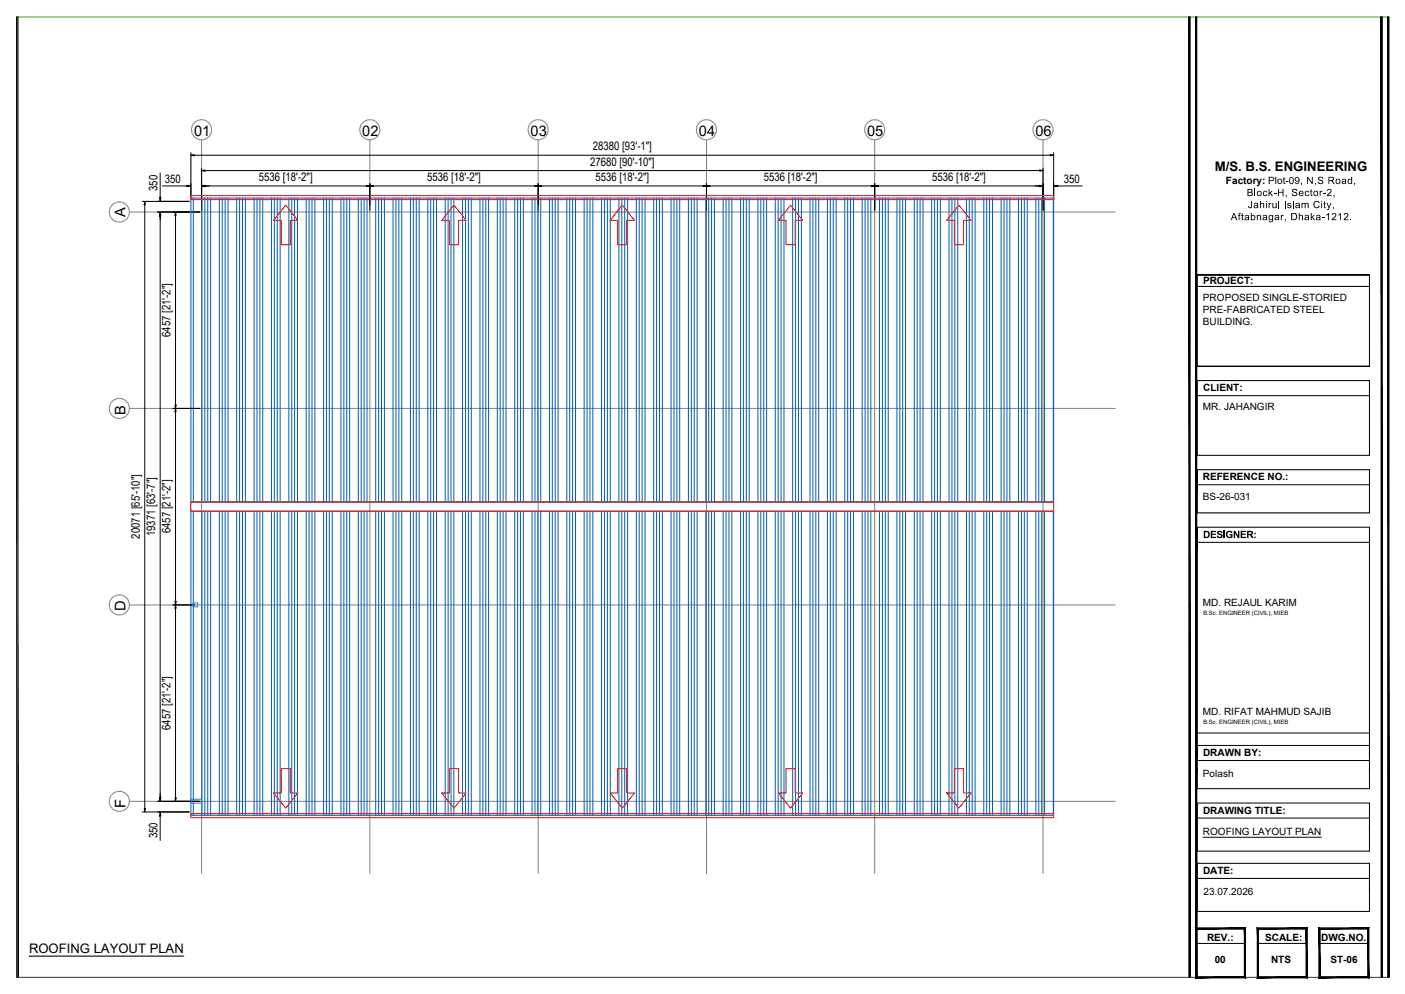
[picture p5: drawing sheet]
<svg xmlns="http://www.w3.org/2000/svg" width="420mm" height="297mm" viewBox="0 0 420 297" stroke-linecap="round" stroke-linejoin="round" font-family="sans-serif">
<!-- layer: gr-line -->
<g fill="none" stroke="#808080" stroke-width=".3">
<path d="M57.3 38.3v.5M57.3 39.3l.1 .5M57.6 37.3l-.2 .5M58.2 36.6l-.3 .3M59.1 36l-.5 .3M60 35.8l-.5 .1M60.5 35.8l.5 .1M61.5 36l.4 .2M62.3 36.6l.3 .3M62.9 37.3l.2 .5M63.2 39.3l-.1 .4M63.2 38.3l.1 .5"/>
<path d="M107.6 38.3v.5M107.6 39.3l.2 .5M108 37.3l-.2 .5M108.6 36.6l-.4 .3M109.4 36l-.5 .3M110.3 35.8l-.4 .1M110.8 35.8l.5 .1M111.8 36l.4 .2M112.6 36.6l.4 .3M113.2 37.3l.2 .5M113.6 39.3l-.1 .4M113.6 38.3v.5"/>
<path d="M158 38.3l-.1 .5M158 39.3l.1 .5M158.3 37.3l-.2 .5M158.9 36.6l-.3 .3M159.7 36l-.4 .3M160.7 35.8l-.5 .1M161.2 35.8l.5 .1M162.1 36l.5 .2M163 36.6l.3 .3M163.6 37.3l.2 .5M163.9 39.3l-.1 .4M163.9 38.3v.5"/>
<path d="M208.3 38.3v.5M208.3 39.3l.1 .5M208.6 37.3l-.2 .5M209.2 36.6l-.3 .3M210 36l-.4 .3M211 35.8l-.5 .1M211.5 35.8l.5 .1M212.4 36l.5 .2M213.3 36.6l.3 .3M213.9 37.3l.2 .5M214.2 39.3l-.1 .4M214.2 38.3l.1 .5"/>
<path d="M258.6 38.3v.5M258.6 39.3l.1 .5M258.9 37.3l-.2 .5M259.5 36.6l-.3 .3M260.4 36l-.5 .3M261.3 35.8l-.5 .1M261.8 35.8l.5 .1M262.8 36l.4 .2M263.6 36.6l.3 .3M264.2 37.3l.2 .5M264.5 39.3l-.1 .4M264.5 38.3l.1 .5"/>
<path d="M308.9 38.3v.5M308.9 39.3l.2 .5M309.3 37.3l-.2 .5M309.9 36.6l-.4 .3M310.7 36l-.4 .3M311.7 35.8l-.5 .1M312.2 35.8l.5 .1M313.1 36l.5 .2M313.9 36.6l.4 .3M314.6 37.3l.1 .5M314.9 39.3l-.1 .4M314.9 38.3v.5"/>
<path d="M57.6 40.2l.3 .4M58.3 41l.3 .3M59.1 41.5l.4 .2M60 41.8h.5M60.3 41.8v219.2M61.5 41.5l-.5 .2M62.3 41l-.4 .3M62.9 40.2l-.2 .4M108 40.2l.2 .4M108.6 41l.4 .3M109.4 41.5l.5 .2M110.4 41.8h.5"/>
<path d="M110.6 41.8v219.2M111.8 41.5l-.4 .2M112.6 41l-.3 .3M113.2 40.2l-.2 .4M158.3 40.2l.3 .4M158.9 41l.4 .3M159.7 41.5l.5 .2M160.7 41.8h.5M160.9 41.8v219.2M162.2 41.5l-.5 .2M163 41l-.4 .3M163.6 40.2l-.3 .4"/>
<path d="M208.6 40.2l.3 .4M209.2 41l.4 .3M210.1 41.5l.4 .2M211 41.8h.5M211.3 41.8v219.2M212.5 41.5l-.5 .2M213.3 41l-.4 .3M213.9 40.2l-.3 .4M259 40.2l.2 .4M259.6 41l.3 .3M260.4 41.5l.5 .2M261.3 41.8h.6"/>
<path d="M261.6 41.8v219.2M262.8 41.5l-.5 .2M263.6 41l-.4 .3M264.2 40.2l-.2 .4M309.3 40.2l.2 .4M309.9 41l.4 .3M310.7 41.5l.5 .2M311.7 41.8h.5M311.9 41.8v219.2M313.1 41.5l-.4 .2M314 41l-.4 .3M314.6 40.2l-.3 .4"/>
<path d="M32.7 63.9l.2 .5M32.7 62.9v.5M33 64.8l.3 .4M33 61.9l-.1 .5M33.7 65.6l.4 .3M33.7 61.2l-.4 .3M34.5 60.6l-.5 .2M34.5 66.1l.5 .2M35.4 60.4h-.5M35.5 66.3h.4M35.9 60.4h.5M36.9 60.6l.4 .2"/>
<path d="M36.9 66.1l-.5 .2M37.7 61.1l.4 .4M37.7 65.6l-.4 .3M38.3 64.8l-.2 .4M38.3 61.9l.2 .5M38.7 63.8l-.2 .5M38.7 62.9v.5h294.8M33.7 119.9l-.4 .3M34.5 119.3l-.5 .3M35.4 119.1l-.5 .1M35.9 119.1l.5 .1M36.9 119.3l.4 .2"/>
<path d="M37.7 119.9l.4 .3M32.7 121.6v.5M32.7 122.6l.2 .4M33 120.6l-.1 .5M33 123.5l.3 .4M33.7 124.3l.4 .3M34.5 124.8l.5 .2M35.5 125.1h.4M36.9 124.8l-.5 .2M37.7 124.3l-.4 .3M38.3 123.5l-.2 .4M38.3 120.6l.2 .5"/>
<path d="M38.7 122.5l-.2 .5M38.7 121.6v.5h294.8M33 179.3l-.1 .5M33.7 178.5l-.4 .4M34.5 178l-.5 .3M35.4 177.8h-.5M35.9 177.8h.5M36.9 178l.4 .3M37.7 178.5l.4 .4M38.3 179.3l.2 .5M32.7 180.3v.5M32.7 181.3l.2 .4"/>
<path d="M33 182.2l.3 .4M33.7 183l.4 .3M34.5 183.5l.5 .2M35.5 183.8h.4M36.9 183.5l-.5 .2M37.7 183l-.4 .3M38.3 182.2l-.2 .4M38.7 181.2l-.2 .5M38.7 180.3v.5h294.8M32.7 239v.5M32.7 240l.2 .4M33 238l-.1 .5"/>
<path d="M33.7 237.3l-.4 .3M34.5 236.7l-.5 .2M35.4 236.5h-.5M35.9 236.5h.5M36.9 236.7l.4 .2M37.7 237.2l.4 .4M38.3 238l.2 .5M38.7 239.9l-.2 .5M38.7 239v.5h294.8M33 240.9l.3 .4M33.7 241.7l.4 .3M34.5 242.2l.5 .2"/>
<path d="M35.5 242.5h.4M36.9 242.2l-.5 .2M37.7 241.7l-.4 .3M38.3 240.9l-.2 .4"/>
</g>
<!-- layer: DIM -->
<g fill="none" stroke="#000" stroke-width=".3">
<path d="M47.9 51.7v7.3M48.6 55.6h7.3M57.1 45.6v14.1M58.1 46.4h256M60.3 50.2v12.7M61.3 55.6h48.3M61.3 51h249.6M110.6 54.8v8.1M111.6 55.6h48.3M160.9 54.8v8.1M161.9 55.6h48.3M211.3 54.8v8.1"/>
<path d="M212.3 55.6h48.3M261.6 54.8v8.1M262.6 55.6h48.3M311.9 50.2v12.7M315.1 45.6v14.1M316.3 55.6h7.3M42.5 60.2h14.1M43.3 61.2v180.4M47.1 63.4h12.7M47.9 64.4v174.1M52.5 64.4v56.7M51.7 122.1h8.1"/>
<path d="M52.5 123.1v56.7M51.7 180.8h6.5M52.5 181.8v56.7M47.1 239.5h12.7M42.5 242.6h14.1M47.9 243.8v7.4"/>
</g>
<!-- layer: 0 -->
<g fill="none" stroke="#000" stroke-width=".3">
<path d="M47.7 59h.4l-.2 1.2zM55.9 55.4l1.2 .2-1.2 .2zM57.1 46.4l1-.2v.4zM60.3 55.6l1-.2v.3zM60.3 51l1-.2v.3zM60.3 55.6l1.2-.2v.4zM109.6 55.4l1 .2-1 .1zM110.6 55.6l1-.2v.3zM159.9 55.4l1 .2-1 .1zM160.9 55.6l1-.2v.3zM210.2 55.4l1.1 .2-1.1 .1zM211.3 55.6l1-.2v.3z"/>
<path d="M260.6 55.4l1 .2-1 .1zM261.6 55.6l1-.2v.3zM310.7 55.4l1.2 .2-1.2 .2zM310.9 55.4l1 .2-1 .1zM310.9 50.8l1 .2-1 .1zM314.1 46.2l1 .2-1 .2zM315.1 55.6l1.2-.2v.4zM43.3 60.2l.2 1h-.4zM47.9 63.4l.1 1h-.3zM47.9 63.4l.2 1.2h-.4zM52.5 63.4l.2 1h-.4zM52.3 121.1h.4l-.2 1z"/>
<path d="M52.5 122.1l.2 1h-.4zM52.3 179.8h.4l-.2 1zM52.5 180.8l.2 1h-.4zM47.7 238.3h.4l-.2 1.2zM47.7 238.5h.3l-.1 1zM52.3 238.5h.4l-.2 1zM43.1 241.6h.4l-.2 1zM47.9 242.6l.2 1.2h-.4z"/>
</g>
<!-- layer: gr-line -->
<g fill="#808080" stroke="#808080" stroke-width=".3">
<circle cx="63.2" cy="38" r=".06"/>
<circle cx="62.8" cy="37.1" r=".06"/>
<circle cx="62.1" cy="36.4" r=".06"/>
<circle cx="61.2" cy="35.9" r=".06"/>
<circle cx="60.3" cy="35.8" r=".06"/>
<circle cx="59.3" cy="35.9" r=".06"/>
<circle cx="58.4" cy="36.4" r=".06"/>
<circle cx="57.8" cy="37.1" r=".06"/>
<circle cx="57.4" cy="38" r=".06"/>
<circle cx="57.3" cy="39" r=".06"/>
<circle cx="57.5" cy="40" r=".06"/>
<circle cx="58.1" cy="40.8" r=".06"/>
<circle cx="58.9" cy="41.4" r=".06"/>
<circle cx="59.8" cy="41.7" r=".06"/>
<circle cx="60.8" cy="41.7" r=".06"/>
<circle cx="61.7" cy="41.4" r=".06"/>
<circle cx="62.5" cy="40.8" r=".06"/>
<circle cx="63" cy="39.9" r=".06"/>
<circle cx="63.3" cy="39" r=".06"/>
<circle cx="113.5" cy="38" r=".06"/>
<circle cx="113.1" cy="37.1" r=".06"/>
<circle cx="112.4" cy="36.4" r=".06"/>
<circle cx="111.6" cy="35.9" r=".06"/>
<circle cx="110.6" cy="35.8" r=".06"/>
<circle cx="109.6" cy="35.9" r=".06"/>
<circle cx="108.8" cy="36.4" r=".06"/>
<circle cx="108.1" cy="37.1" r=".06"/>
<circle cx="107.7" cy="38" r=".06"/>
<circle cx="107.6" cy="39" r=".06"/>
<circle cx="107.9" cy="40" r=".06"/>
<circle cx="108.4" cy="40.8" r=".06"/>
<circle cx="109.2" cy="41.4" r=".06"/>
<circle cx="110.1" cy="41.7" r=".06"/>
<circle cx="111.1" cy="41.7" r=".06"/>
<circle cx="112" cy="41.4" r=".06"/>
<circle cx="112.8" cy="40.8" r=".06"/>
<circle cx="113.3" cy="39.9" r=".06"/>
<circle cx="113.6" cy="39" r=".06"/>
<circle cx="163.8" cy="38" r=".06"/>
<circle cx="163.4" cy="37.1" r=".06"/>
<circle cx="162.8" cy="36.4" r=".06"/>
<circle cx="161.9" cy="35.9" r=".06"/>
<circle cx="160.9" cy="35.8" r=".06"/>
<circle cx="160" cy="35.9" r=".06"/>
<circle cx="159.1" cy="36.4" r=".06"/>
<circle cx="158.4" cy="37.1" r=".06"/>
<circle cx="158" cy="38" r=".06"/>
<circle cx="157.9" cy="39" r=".06"/>
<circle cx="158.2" cy="40" r=".06"/>
<circle cx="158.7" cy="40.8" r=".06"/>
<circle cx="159.5" cy="41.4" r=".06"/>
<circle cx="160.4" cy="41.7" r=".06"/>
<circle cx="161.4" cy="41.7" r=".06"/>
<circle cx="162.4" cy="41.4" r=".06"/>
<circle cx="163.2" cy="40.8" r=".06"/>
<circle cx="163.7" cy="39.9" r=".06"/>
<circle cx="163.9" cy="39" r=".06"/>
<circle cx="214.2" cy="38" r=".06"/>
<circle cx="213.8" cy="37.1" r=".06"/>
<circle cx="213.1" cy="36.4" r=".06"/>
<circle cx="212.2" cy="35.9" r=".06"/>
<circle cx="211.2" cy="35.8" r=".06"/>
<circle cx="210.3" cy="35.9" r=".06"/>
<circle cx="209.4" cy="36.4" r=".06"/>
<circle cx="208.7" cy="37.1" r=".06"/>
<circle cx="208.3" cy="38" r=".06"/>
<circle cx="208.3" cy="39" r=".06"/>
<circle cx="208.5" cy="40" r=".06"/>
<circle cx="209.1" cy="40.8" r=".06"/>
<circle cx="209.8" cy="41.4" r=".06"/>
<circle cx="210.8" cy="41.7" r=".06"/>
<circle cx="211.8" cy="41.7" r=".06"/>
<circle cx="212.7" cy="41.4" r=".06"/>
<circle cx="213.5" cy="40.8" r=".06"/>
<circle cx="214" cy="39.9" r=".06"/>
<circle cx="214.2" cy="39" r=".06"/>
<circle cx="264.5" cy="38" r=".06"/>
<circle cx="264.1" cy="37.1" r=".06"/>
<circle cx="263.4" cy="36.4" r=".06"/>
<circle cx="262.5" cy="35.9" r=".06"/>
<circle cx="261.6" cy="35.8" r=".06"/>
<circle cx="260.6" cy="35.9" r=".06"/>
<circle cx="259.7" cy="36.4" r=".06"/>
<circle cx="259.1" cy="37.1" r=".06"/>
<circle cx="258.7" cy="38" r=".06"/>
<circle cx="258.6" cy="39" r=".06"/>
<circle cx="258.8" cy="40" r=".06"/>
<circle cx="259.4" cy="40.8" r=".06"/>
<circle cx="260.2" cy="41.4" r=".06"/>
<circle cx="261.1" cy="41.7" r=".06"/>
<circle cx="262.1" cy="41.7" r=".06"/>
<circle cx="263" cy="41.4" r=".06"/>
<circle cx="263.8" cy="40.8" r=".06"/>
<circle cx="264.3" cy="39.9" r=".06"/>
<circle cx="264.6" cy="39" r=".06"/>
<circle cx="314.8" cy="38" r=".06"/>
<circle cx="314.4" cy="37.1" r=".06"/>
<circle cx="313.8" cy="36.4" r=".06"/>
<circle cx="312.9" cy="35.9" r=".06"/>
<circle cx="311.9" cy="35.8" r=".06"/>
<circle cx="310.9" cy="35.9" r=".06"/>
<circle cx="310.1" cy="36.4" r=".06"/>
<circle cx="309.4" cy="37.1" r=".06"/>
<circle cx="309" cy="38" r=".06"/>
<circle cx="308.9" cy="39" r=".06"/>
<circle cx="309.2" cy="40" r=".06"/>
<circle cx="309.7" cy="40.8" r=".06"/>
<circle cx="310.5" cy="41.4" r=".06"/>
<circle cx="311.4" cy="41.7" r=".06"/>
<circle cx="312.4" cy="41.7" r=".06"/>
<circle cx="313.3" cy="41.4" r=".06"/>
<circle cx="314.1" cy="40.8" r=".06"/>
<circle cx="314.7" cy="39.9" r=".06"/>
<circle cx="314.9" cy="39" r=".06"/>
<circle cx="38.6" cy="62.6" r=".06"/>
<circle cx="38.2" cy="61.7" r=".06"/>
<circle cx="37.5" cy="61" r=".06"/>
<circle cx="36.7" cy="60.5" r=".06"/>
<circle cx="35.7" cy="60.4" r=".06"/>
<circle cx="34.7" cy="60.5" r=".06"/>
<circle cx="33.8" cy="61" r=".06"/>
<circle cx="33.2" cy="61.7" r=".06"/>
<circle cx="32.8" cy="62.6" r=".06"/>
<circle cx="32.7" cy="63.6" r=".06"/>
<circle cx="33" cy="64.6" r=".06"/>
<circle cx="33.5" cy="65.4" r=".06"/>
<circle cx="34.3" cy="66" r=".06"/>
<circle cx="35.2" cy="66.3" r=".06"/>
<circle cx="36.2" cy="66.3" r=".06"/>
<circle cx="37.1" cy="66" r=".06"/>
<circle cx="37.9" cy="65.4" r=".06"/>
<circle cx="38.4" cy="64.5" r=".06"/>
<circle cx="38.7" cy="63.6" r=".06"/>
<circle cx="38.6" cy="121.3" r=".06"/>
<circle cx="38.2" cy="120.4" r=".06"/>
<circle cx="37.5" cy="119.7" r=".06"/>
<circle cx="36.7" cy="119.2" r=".06"/>
<circle cx="35.7" cy="119.1" r=".06"/>
<circle cx="34.7" cy="119.2" r=".06"/>
<circle cx="33.8" cy="119.7" r=".06"/>
<circle cx="33.2" cy="120.4" r=".06"/>
<circle cx="32.8" cy="121.3" r=".06"/>
<circle cx="32.7" cy="122.3" r=".06"/>
<circle cx="33" cy="123.3" r=".06"/>
<circle cx="33.5" cy="124.1" r=".06"/>
<circle cx="34.3" cy="124.7" r=".06"/>
<circle cx="35.2" cy="125" r=".06"/>
<circle cx="36.2" cy="125" r=".06"/>
<circle cx="37.1" cy="124.7" r=".06"/>
<circle cx="37.9" cy="124.1" r=".06"/>
<circle cx="38.4" cy="123.2" r=".06"/>
<circle cx="38.7" cy="122.3" r=".06"/>
<circle cx="38.6" cy="180" r=".06"/>
<circle cx="38.2" cy="179.1" r=".06"/>
<circle cx="37.5" cy="178.4" r=".06"/>
<circle cx="36.7" cy="177.9" r=".06"/>
<circle cx="35.7" cy="177.8" r=".06"/>
<circle cx="34.7" cy="177.9" r=".06"/>
<circle cx="33.8" cy="178.4" r=".06"/>
<circle cx="33.2" cy="179.1" r=".06"/>
<circle cx="32.8" cy="180" r=".06"/>
<circle cx="32.7" cy="181" r=".06"/>
<circle cx="33" cy="182" r=".06"/>
<circle cx="33.5" cy="182.8" r=".06"/>
<circle cx="34.3" cy="183.4" r=".06"/>
<circle cx="35.2" cy="183.7" r=".06"/>
<circle cx="36.2" cy="183.7" r=".06"/>
<circle cx="37.1" cy="183.4" r=".06"/>
<circle cx="37.9" cy="182.8" r=".06"/>
<circle cx="38.4" cy="182" r=".06"/>
<circle cx="38.7" cy="181" r=".06"/>
<circle cx="38.6" cy="238.7" r=".06"/>
<circle cx="38.2" cy="237.8" r=".06"/>
<circle cx="37.5" cy="237.1" r=".06"/>
<circle cx="36.7" cy="236.6" r=".06"/>
<circle cx="35.7" cy="236.5" r=".06"/>
<circle cx="34.7" cy="236.6" r=".06"/>
<circle cx="33.8" cy="237.1" r=".06"/>
<circle cx="33.2" cy="237.8" r=".06"/>
<circle cx="32.8" cy="238.7" r=".06"/>
<circle cx="32.7" cy="239.7" r=".06"/>
<circle cx="33" cy="240.7" r=".06"/>
<circle cx="33.5" cy="241.5" r=".06"/>
<circle cx="34.3" cy="242.1" r=".06"/>
<circle cx="35.2" cy="242.4" r=".06"/>
<circle cx="36.2" cy="242.4" r=".06"/>
<circle cx="37.1" cy="242.1" r=".06"/>
<circle cx="37.9" cy="241.5" r=".06"/>
<circle cx="38.4" cy="240.6" r=".06"/>
<circle cx="38.7" cy="239.7" r=".06"/>
</g>
<!-- layer: Sheeting -->
<g fill="none" stroke="#005cb8" stroke-width=".3">
<path d="M57.1 59.2h258v90.8h-258zM57.8 59.2v90.8M60.4 59.2v90.8M61.3 59.2v90.8M62.1 59.2v90.8M63 59.2v90.8M65.6 59.2v90.8M66.5 59.2v90.8M67.3 59.2v90.8M68.2 59.2v90.8M70.8 59.2v90.8M71.6 59.2v90.8"/>
<path d="M72.5 59.2v90.8M73.4 59.2v90.8M76 59.2v90.8M76.9 59.2v90.8M77.7 59.2v90.8M78.6 59.2v90.8M81.2 59.2v90.8M82 59.2v90.8M82.9 59.2v90.8M83.8 59.2v90.8M86.4 59.2v90.8M87.2 59.2v90.8"/>
<path d="M88.1 59.2v90.8M89 59.2v90.8M91.6 59.2v90.8M92.4 59.2v90.8M93.3 59.2v90.8M94.2 59.2v90.8M96.8 59.2v90.8M97.6 59.2v90.8M98.5 59.2v90.8M99.4 59.2v90.8M102 59.2v90.8M102.8 59.2v90.8"/>
<path d="M103.7 59.2v90.8M104.6 59.2v90.8M107.1 59.2v90.8M108 59.2v90.8M108.9 59.2v90.8M109.7 59.2v90.8M112.4 59.2v90.8M113.2 59.2v90.8M114.1 59.2v90.8M115 59.2v90.8M117.5 59.2v90.8M118.4 59.2v90.8"/>
<path d="M119.3 59.2v90.8M120.1 59.2v90.8M122.7 59.2v90.8M123.6 59.2v90.8M124.5 59.2v90.8M125.3 59.2v90.8M127.9 59.2v90.8M128.8 59.2v90.8M129.7 59.2v90.8M130.5 59.2v90.8M133.1 59.2v90.8M134 59.2v90.8"/>
<path d="M134.9 59.2v90.8M135.7 59.2v90.8M138.3 59.2v90.8M139.2 59.2v90.8M140.1 59.2v90.8M140.9 59.2v90.8M143.5 59.2v90.8M144.4 59.2v90.8M145.3 59.2v90.8M146.1 59.2v90.8M148.7 59.2v90.8M149.6 59.2v90.8"/>
<path d="M150.5 59.2v90.8M151.3 59.2v90.8M153.9 59.2v90.8M154.8 59.2v90.8M155.6 59.2v90.8M156.5 59.2v90.8M159.1 59.2v90.8M160 59.2v90.8M160.8 59.2v90.8M161.7 59.2v90.8M164.3 59.2v90.8M165.2 59.2v90.8"/>
<path d="M166 59.2v90.8M166.9 59.2v90.8M169.5 59.2v90.8M170.4 59.2v90.8M171.2 59.2v90.8M172.1 59.2v90.8M174.7 59.2v90.8M175.6 59.2v90.8M176.4 59.2v90.8M177.3 59.2v90.8M179.9 59.2v90.8M180.8 59.2v90.8"/>
<path d="M181.6 59.2v90.8M182.5 59.2v90.8M185.1 59.2v90.8M185.9 59.2v90.8M186.8 59.2v90.8M187.7 59.2v90.8M190.3 59.2v90.8M191.2 59.2v90.8M192 59.2v90.8M192.9 59.2v90.8M195.5 59.2v90.8M196.3 59.2v90.8"/>
<path d="M197.2 59.2v90.8M198.1 59.2v90.8M200.7 59.2v90.8M201.5 59.2v90.8M202.4 59.2v90.8M203.3 59.2v90.8M205.9 59.2v90.8M206.7 59.2v90.8M207.6 59.2v90.8M208.5 59.2v90.8M211.1 59.2v90.8M211.9 59.2v90.8"/>
<path d="M212.8 59.2v90.8M213.7 59.2v90.8M216.3 59.2v90.8M217.1 59.2v90.8M218 59.2v90.8M218.9 59.2v90.8M221.5 59.2v90.8M222.3 59.2v90.8M223.2 59.2v90.8M224 59.2v90.8M226.7 59.2v90.8M227.5 59.2v90.8"/>
<path d="M228.4 59.2v90.8M229.3 59.2v90.8M231.8 59.2v90.8M232.7 59.2v90.8M233.6 59.2v90.8M234.4 59.2v90.8M237 59.2v90.8M237.9 59.2v90.8M238.8 59.2v90.8M239.6 59.2v90.8M242.2 59.2v90.8M243.1 59.2v90.8"/>
<path d="M244 59.2v90.8M244.8 59.2v90.8M247.4 59.2v90.8M248.3 59.2v90.8M249.2 59.2v90.8M250 59.2v90.8M252.6 59.2v90.8M253.5 59.2v90.8M254.4 59.2v90.8M255.2 59.2v90.8M257.8 59.2v90.8M258.7 59.2v90.8"/>
<path d="M259.6 59.2v90.8M260.4 59.2v90.8M263 59.2v90.8M263.9 59.2v90.8M264.8 59.2v90.8M265.6 59.2v90.8M268.2 59.2v90.8M269.1 59.2v90.8M269.9 59.2v90.8M270.8 59.2v90.8M273.4 59.2v90.8M274.3 59.2v90.8"/>
<path d="M275.1 59.2v90.8M276 59.2v90.8M278.6 59.2v90.8M279.5 59.2v90.8M280.3 59.2v90.8M281.2 59.2v90.8M283.8 59.2v90.8M284.7 59.2v90.8M285.5 59.2v90.8M286.4 59.2v90.8M289 59.2v90.8M289.9 59.2v90.8"/>
<path d="M290.7 59.2v90.8M291.6 59.2v90.8M294.2 59.2v90.8M295.1 59.2v90.8M295.9 59.2v90.8M296.8 59.2v90.8M299.4 59.2v90.8M300.2 59.2v90.8M301.1 59.2v90.8M302 59.2v90.8M304.6 59.2v90.8M305.5 59.2v90.8"/>
<path d="M306.3 59.2v90.8M307.2 59.2v90.8M309.8 59.2v90.8M310.6 59.2v90.8M311.5 59.2v90.8M312.4 59.2v90.8M315 59.2v90.8M57.1 152.8h258v90.8h-258zM57.8 152.8v90.8M60.4 152.8v90.8M61.3 152.8v90.8M62.1 152.8v90.8"/>
<path d="M63 152.8v90.8M65.6 152.8v90.8M66.5 152.8v90.8M67.3 152.8v90.8M68.2 152.8v90.8M70.8 152.8v90.8M71.6 152.8v90.8M72.5 152.8v90.8M73.4 152.8v90.8M76 152.8v90.8M76.9 152.8v90.8M77.7 152.8v90.8"/>
<path d="M78.6 152.8v90.8M81.2 152.8v90.8M82 152.8v90.8M82.9 152.8v90.8M83.8 152.8v90.8M86.4 152.8v90.8M87.2 152.8v90.8M88.1 152.8v90.8M89 152.8v90.8M91.6 152.8v90.8M92.4 152.8v90.8M93.3 152.8v90.8"/>
<path d="M94.2 152.8v90.8M96.8 152.8v90.8M97.6 152.8v90.8M98.5 152.8v90.8M99.4 152.8v90.8M102 152.8v90.8M102.8 152.8v90.8M103.7 152.8v90.8M104.6 152.8v90.8M107.1 152.8v90.8M108 152.8v90.8M108.9 152.8v90.8"/>
<path d="M109.7 152.8v90.8M112.4 152.8v90.8M113.2 152.8v90.8M114.1 152.8v90.8M115 152.8v90.8M117.5 152.8v90.8M118.4 152.8v90.8M119.3 152.8v90.8M120.1 152.8v90.8M122.7 152.8v90.8M123.6 152.8v90.8M124.5 152.8v90.8"/>
<path d="M125.3 152.8v90.8M127.9 152.8v90.8M128.8 152.8v90.8M129.7 152.8v90.8M130.5 152.8v90.8M133.1 152.8v90.8M134 152.8v90.8M134.9 152.8v90.8M135.7 152.8v90.8M138.3 152.8v90.8M139.2 152.8v90.8M140.1 152.8v90.8"/>
<path d="M140.9 152.8v90.8M143.5 152.8v90.8M144.4 152.8v90.8M145.3 152.8v90.8M146.1 152.8v90.8M148.7 152.8v90.8M149.6 152.8v90.8M150.5 152.8v90.8M151.3 152.8v90.8M153.9 152.8v90.8M154.8 152.8v90.8M155.6 152.8v90.8"/>
<path d="M156.5 152.8v90.8M159.1 152.8v90.8M160 152.8v90.8M160.8 152.8v90.8M161.7 152.8v90.8M164.3 152.8v90.8M165.2 152.8v90.8M166 152.8v90.8M166.9 152.8v90.8M169.5 152.8v90.8M170.4 152.8v90.8M171.2 152.8v90.8"/>
<path d="M172.1 152.8v90.8M174.7 152.8v90.8M175.6 152.8v90.8M176.4 152.8v90.8M177.3 152.8v90.8M179.9 152.8v90.8M180.8 152.8v90.8M181.6 152.8v90.8M182.5 152.8v90.8M185.1 152.8v90.8M185.9 152.8v90.8M186.8 152.8v90.8"/>
<path d="M187.7 152.8v90.8M190.3 152.8v90.8M191.2 152.8v90.8M192 152.8v90.8M192.9 152.8v90.8M195.5 152.8v90.8M196.3 152.8v90.8M197.2 152.8v90.8M198.1 152.8v90.8M200.7 152.8v90.8M201.5 152.8v90.8M202.4 152.8v90.8"/>
<path d="M203.3 152.8v90.8M205.9 152.8v90.8M206.7 152.8v90.8M207.6 152.8v90.8M208.5 152.8v90.8M211.1 152.8v90.8M211.9 152.8v90.8M212.8 152.8v90.8M213.7 152.8v90.8M216.3 152.8v90.8M217.1 152.8v90.8M218 152.8v90.8"/>
<path d="M218.9 152.8v90.8M221.5 152.8v90.8M222.3 152.8v90.8M223.2 152.8v90.8M224 152.8v90.8M226.7 152.8v90.8M227.5 152.8v90.8M228.4 152.8v90.8M229.3 152.8v90.8M231.8 152.8v90.8M232.7 152.8v90.8M233.6 152.8v90.8"/>
<path d="M234.4 152.8v90.8M237 152.8v90.8M237.9 152.8v90.8M238.8 152.8v90.8M239.6 152.8v90.8M242.2 152.8v90.8M243.1 152.8v90.8M244 152.8v90.8M244.8 152.8v90.8M247.4 152.8v90.8M248.3 152.8v90.8M249.2 152.8v90.8"/>
<path d="M250 152.8v90.8M252.6 152.8v90.8M253.5 152.8v90.8M254.4 152.8v90.8M255.2 152.8v90.8M257.8 152.8v90.8M258.7 152.8v90.8M259.6 152.8v90.8M260.4 152.8v90.8M263 152.8v90.8M263.9 152.8v90.8M264.8 152.8v90.8"/>
<path d="M265.6 152.8v90.8M268.2 152.8v90.8M269.1 152.8v90.8M269.9 152.8v90.8M270.8 152.8v90.8M273.4 152.8v90.8M274.3 152.8v90.8M275.1 152.8v90.8M276 152.8v90.8M278.6 152.8v90.8M279.5 152.8v90.8M280.3 152.8v90.8"/>
<path d="M281.2 152.8v90.8M283.8 152.8v90.8M284.7 152.8v90.8M285.5 152.8v90.8M286.4 152.8v90.8M289 152.8v90.8M289.9 152.8v90.8M290.7 152.8v90.8M291.6 152.8v90.8M294.2 152.8v90.8M295.1 152.8v90.8M295.9 152.8v90.8"/>
<path d="M296.8 152.8v90.8M299.4 152.8v90.8M300.2 152.8v90.8M301.1 152.8v90.8M302 152.8v90.8M304.6 152.8v90.8M305.5 152.8v90.8M306.3 152.8v90.8M307.2 152.8v90.8M309.8 152.8v90.8M310.6 152.8v90.8M311.5 152.8v90.8"/>
<path d="M312.4 152.8v90.8M315 152.8v90.8"/>
</g>
<!-- layer: Trim -->
<path d="M57.1 58.5h258v1.2h-258zM57.1 150h258v2.8h-258zM57.1 243.2h258v1.2h-258z" fill="none" stroke="#f00" stroke-width=".3"/>
<!-- layer: Roof Sloping -->
<path d="M85.4 61.3l3.7 4.6h-2.3v7.2h-2.7v-7.2h-2.3zM135.8 61.3l3.6 4.6h-2.3v7.2h-2.7v-7.2h-2.3zM186.1 61.3l3.6 4.6h-2.2v7.2h-2.8v-7.2h-2.2zM236.4 61.3l3.7 4.6h-2.3v7.2h-2.7v-7.2h-2.3zM286.7 61.3l3.7 4.6h-2.3v7.2h-2.7v-7.2h-2.3zM84.1 229.7h2.7v7.3h2.3l-3.7 4.5-3.6-4.5h2.3zM134.4 229.7h2.7v7.3h2.3l-3.6 4.5-3.7-4.5h2.3zM184.7 229.7h2.8v7.3h2.2l-3.6 4.5-3.6-4.5h2.2zM235.1 229.7h2.7v7.3h2.3l-3.7 4.5-3.6-4.5h2.3zM285.4 229.7h2.7v7.3h2.3l-3.7 4.5-3.6-4.5h2.3z" fill="none" stroke="#f00" stroke-width=".3"/>
<!-- layer: Purlin Cleat -->
<path d="M57.7 180.2h1.4v1.1h-1.4zM57.2 238.8h3v1.2h-3z" fill="none" stroke="#0cc" stroke-width=".3"/>
<!-- layer: Template -->
<g fill="#000" stroke="#000" stroke-width=".3">
<path d="M5 5.1v286.9h.4zM5 5.1h.4v286.9z"/>
<path d="M355.5 5.1v286.9h.4zM355.5 5.1h.4v286.9z"/>
<path d="M357.5 5.1v286.9h.4zM357.5 5.1h.4v286.9z"/>
<path d="M357.9 291.9l-.4 .3 14.6-.3zM357.5 292.2l14.6-.3 .4 .3zM372.1 277.7v14.2l.4 .3zM372.1 277.7l.4-.4v14.9zM357.9 277.7h14.2l.4-.4zM357.5 277.3h15l-14.6 .4zM357.5 277.3l.4 14.6v-14.2zM357.5 277.3l.4 14.6-.4 .3z"/>
<path d="M376.3 291.9l-.3 .3 14.6-.3zM376 292.2l14.6-.3 .3 .3zM390.6 277.7v14.2l.3 .3zM390.6 277.7l.3-.4v14.9zM376.3 277.7h14.3l.3-.4zM376 277.3h14.9l-14.6 .4zM376 277.3l.3 14.6v-14.2zM376 277.3l.3 14.6-.3 .3z"/>
<path d="M394.8 291.9l-.4 .3 14.6-.3zM394.4 292.2l14.6-.3 .4 .3zM409 277.7v14.2l.4 .3zM409 277.7l.4-.4v14.9zM394.8 277.7h14.2l.4-.4zM394.4 277.3h15l-14.6 .4zM394.4 277.3l.4 14.6v-14.2zM394.4 277.3l.4 14.6-.4 .3z"/>
<path d="M413 5.1v286.9h.4zM413 5.1h.4v286.9z"/>
<path d="M415 5.1v286.9h.4zM415 5.1h.4v286.9z"/>
</g>
<g fill="none" stroke="#000" stroke-width=".3">
<path d="M358.1 82.2h51.4h-51.4v27.3M358.1 85.6h51.4M409.5 82.2v27.3M358.1 113.7h51.4v22.4h-51.4zM358.1 118.2h51.4M409.5 109.5h-51.4h51.4M358.1 157.6v78.1h51.4v-12.9h-51.4M358.1 140.4v12.9h51.4v-12.9h-51.4v6.6M358.1 144.9h51.4M358.1 164.2v-6.6h51.4v68.6M358.1 162.1h51.4M358.1 219h51.4"/>
<path d="M358.1 240h51.4v14.3h-51.4zM358.1 227.3h51.4M409.5 229.7v1.2M358.1 258h51.4v14.4h-51.4zM358.1 244.5h51.4M359.7 250.2h35.4M358.1 262.5h51.4M8.7 285.7h46.3M357.7 281.9h14.6M376.2 281.9h14.5M394.6 281.9h14.6"/>
</g>
<path d="M5.2 5.1h410v286.9h-410z" fill="none" stroke="#259500" stroke-width=".3"/>
<g fill="#000">
<path d="M375.1 159.2h.4v.4h-.4zM375.1 160.4h.4v.4h-.4z"/>
<path d="M372.9 158.6l1.3 .1 .4 .2 .1 .6-.6 .3 .8 1h-.5l-.9-.9h-.1v.9h-.5zM373.4 159v.5l.8-.1-.1-.4z"/>
</g>
<!-- layer: 0 -->
<path d="M397 56.6l.7-.2 .4 .3v.7l-.9 .9h1v.3h-1.4l1.1-1.5-.3-.5-.3 .1-.2 .4h-.2zM398.8 58.3h.3l-.3 .7zM405 54.7h.3l-.3 .7zM396.7 60.6h.3l.4 1.3 .5-1.3h.2l-.6 1.8-.4 .4-.3-.3h.4l.1-.3zM398.6 61.9h.3l-.3 .7zM402 63.8l.7-.1 .5 .3v.5l-1 1h1v.3h-1.4l1.1-1.5-.3-.4-.8 .4zM403.8 65.5h.3v.3h-.3z" fill="#000"/>
<g font-size="4.4">
<text x="58" y="40.6">01</text>
<text x="108.4" y="40.6">02</text>
<text x="158.7" y="40.6">03</text>
<text x="209" y="40.6">04</text>
<text x="259.3" y="40.6">05</text>
<text x="309.7" y="40.6">06</text>
<text x="37.5" y="64.9" transform="rotate(-90 37.5 64.9)">A</text>
<text x="37.5" y="123.9" transform="rotate(-90 37.5 123.9)">B</text>
<text x="37.5" y="182.7" transform="rotate(-90 37.5 182.7)">D</text>
<text x="37.5" y="241.4" transform="rotate(-90 37.5 241.4)">F</text>
</g>
<g font-size="3.9">
<text x="363.3" y="51.1">M/S. B.S. ENGINEERING</text>
<text x="8.7" y="284.9">ROOFING LAYOUT PLAN</text>
</g>
<g font-size="3.5">
<text x="177.3" y="44.9">28380 [93'-1&quot;]</text>
<text x="176.5" y="49.5">27680 [90'-10&quot;]</text>
<text x="47.1" y="57.1" transform="rotate(-90 47.1 57.1)">350</text>
<text x="49.3" y="54.7">350</text>
<text x="77.4" y="54.1">5536 [18'-2&quot;]</text>
<text x="127.8" y="54.1">5536 [18'-2&quot;]</text>
<text x="178.1" y="54.1">5536 [18'-2&quot;]</text>
<text x="228.4" y="54.1">5536 [18'-2&quot;]</text>
<text x="278.7" y="54.1">5536 [18'-2&quot;]</text>
<text x="318.2" y="54.7">350</text>
<text x="51" y="100.7" transform="rotate(-90 51 100.7)">6457 [21'-2&quot;]</text>
<text x="41.8" y="161" transform="rotate(-90 41.8 161)">20071 [65'-10&quot;]</text>
<text x="46.4" y="160.3" transform="rotate(-90 46.4 160.3)">19371 [63'-7&quot;]</text>
<text x="51" y="159.4" transform="rotate(-90 51 159.4)">6457 [21'-2&quot;]</text>
<text x="51" y="218.1" transform="rotate(-90 51 218.1)">6457 [21'-2&quot;]</text>
<text x="47.1" y="250.5" transform="rotate(-90 47.1 250.5)">350</text>
</g>
<g font-size="3">
<text x="366.6" y="55">Factory: Plot-09</text>
<text x="372.8" y="58.6">Block-H, Sector-2,</text>
<text x="388.7" y="55">, N,S Road,</text>
<text x="368" y="65.8">Aftabnagar, Dhaka-1212.</text>
<text x="373.2" y="62.2">Jahirul Islam City,</text>
<text x="359.7" y="90">PROPOSED SINGLE-STORIED</text>
<text x="359.8" y="84.8">PROJECT:</text>
<text x="359.7" y="93.6">PRE-FABRICATED STEEL</text>
<text x="359.7" y="97.2">BUILDING.</text>
<text x="359.8" y="117">CLIENT:</text>
<text x="359.7" y="122.6">MR. JAHANGIR</text>
<text x="359.7" y="143.6">REFERENCE NO.:</text>
<text x="359.7" y="149.3">BS-26-031</text>
<text x="359.8" y="160.8">DESIGNER:</text>
<text x="359.7" y="181.2">MD. REJAUL KARIM</text>
<text x="359.7" y="213.7">MD. RIFAT MAHMUD SAJIB</text>
<text x="359.8" y="226">DRAWN BY:</text>
<text x="359.7" y="232.3">Polash</text>
<text x="359.8" y="243.2">DRAWING TITLE:</text>
<text x="359.7" y="249.6">ROOFING LAYOUT PLAN</text>
<text x="359.8" y="261.2">DATE:</text>
<text x="359.9" y="267.6">23.07.2026</text>
<text x="361" y="281.1">REV.:</text>
<text x="378.4" y="281.2">SCALE:</text>
<text x="395.1" y="281.2">DWG.NO.</text>
<text x="363.2" y="287.8">00</text>
<text x="380.1" y="287.9">NTS</text>
<text x="397.9" y="287.9">ST-06</text>
</g>
<g font-size="1.8">
<text x="359.9" y="183.9">B.Sc. ENGINEER (CIVIL), MIEB</text>
<text x="359.9" y="216.5">B.Sc. ENGINEER (CIVIL), MIEB</text>
</g>
</svg>
